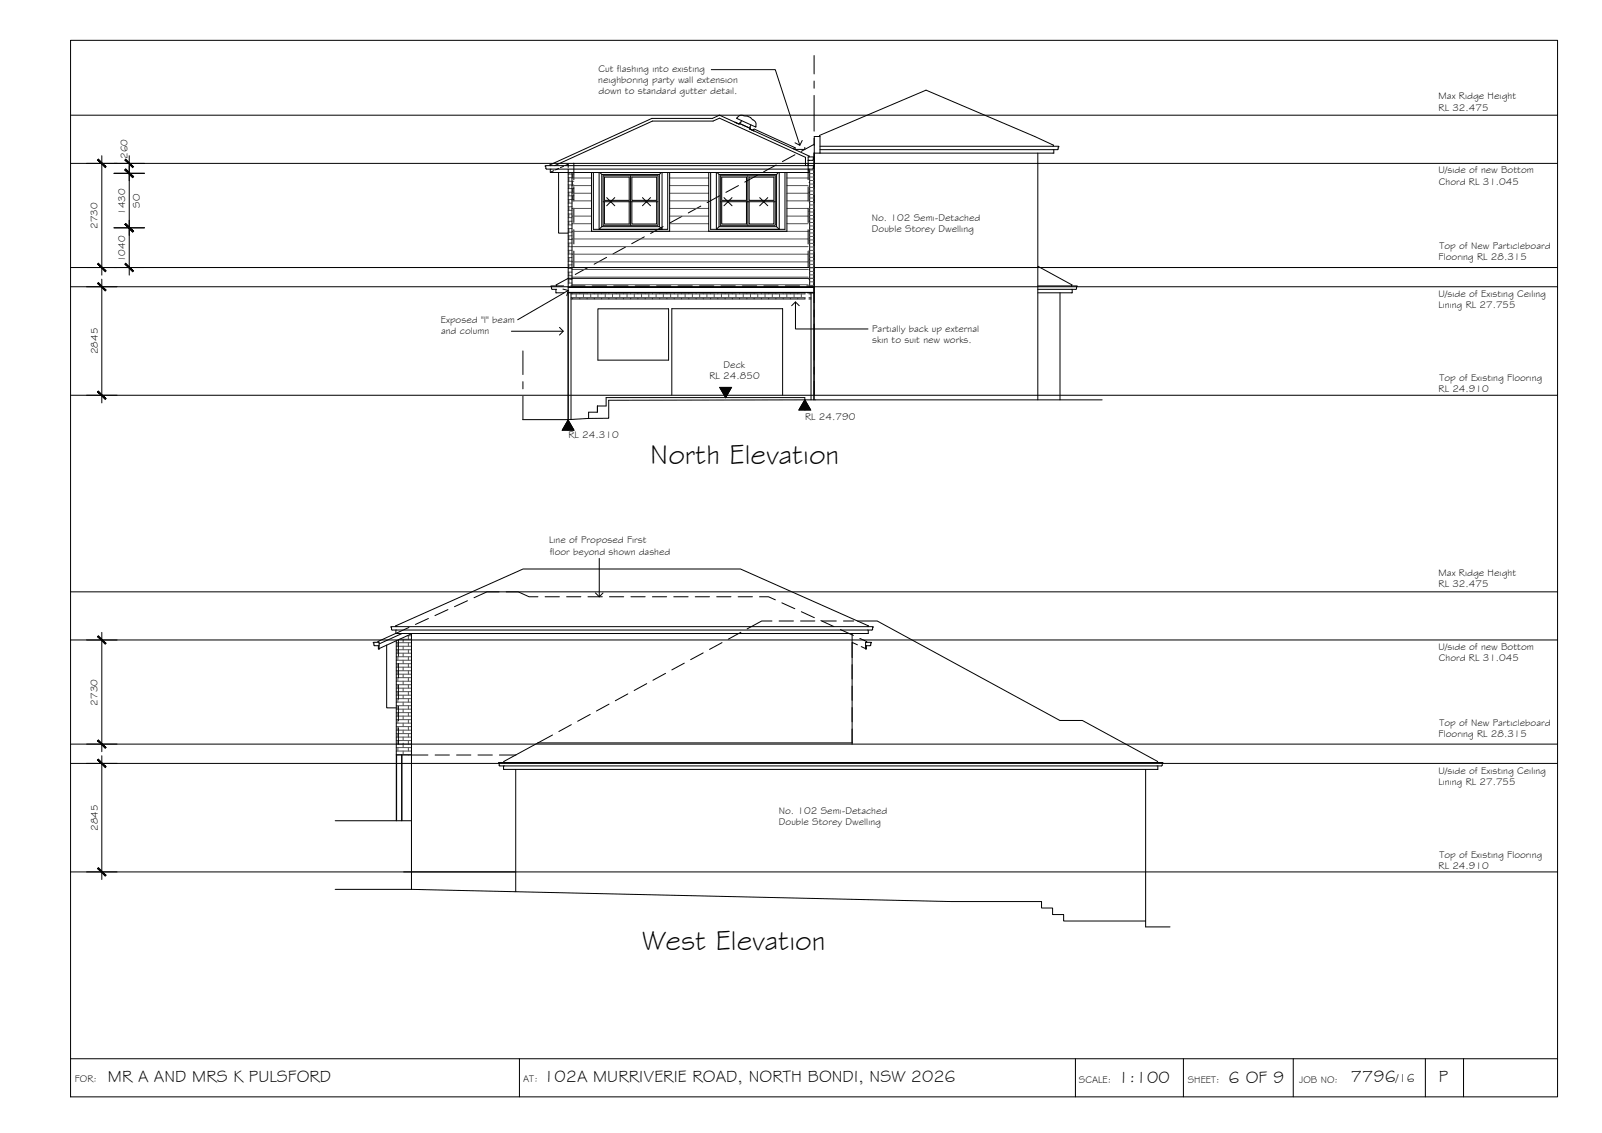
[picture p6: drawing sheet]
<svg xmlns="http://www.w3.org/2000/svg" width="420mm" height="297mm" viewBox="0 0 420 297" stroke-linecap="round" stroke-linejoin="round" font-family="sans-serif">
<!-- layer: BORDER -->
<path d="M18.5 10.6h390v277h-390zM18.5 277.6h390M136.2 277.6v10M282.1 277.6v10M310.4 277.6v10M339.2 277.6v10M373.8 277.6v10M383.8 277.6v10" fill="none" stroke="#000" stroke-width=".26"/>
<!-- layer: CEILING-FLOOR LINES -->
<path d="M18.5 30.2h390M18.5 42.8h390M18.5 75.2h390M18.5 70.1h390M18.5 103.6h390M18.5 155.2h390M18.5 167.8h390M18.5 195.1h390M18.5 200.1h390M18.5 228.6h390" fill="none" stroke="#000" stroke-width=".26"/>
<!-- layer: GRDLEV -->
<path d="M156.7 106.4v1.5M289.1 104.8l-129.5 .1v4.8h-5.2l-5.4 .3h-11.9M87.9 233.2h20l141.5 3.2h23.8v1.7h2.9v1.7h2.9v1.7h21.5M105.9 228.6h29.2M300.5 243h6.4" fill="none" stroke="#000" stroke-width=".26"/>
<!-- layer: HATCH -->
<g fill="none" stroke="#545454" stroke-width=".26">
<path d="M149 58h1M149 50.4h1.5M149 45.6h1.5M149 46.6h1.5M149 47.5h1.5M149 48.5h1.5M149 49.4h1.5M149 51.3h1.5M149 52.3h1.5M149 53.2h1M149 54.2h1M149 55.2h1"/>
<path d="M149 56.1h1M149 57.1h1M149 59h1M149 59.9h1M149.2 52.3v.9M149.2 45.2v.4M149.2 46.6v.9M149.2 48.5v.9M149.2 50.4v.9M149.2 54.2v1M149.2 56.1v1M149.2 58v1"/>
<path d="M149.2 59.9v1M150 46.7h5.1M150 48.7h5.1M150 50.7h5.1M150 52.7h5.1M150 54.6h5.1M150 56.7h5.1M150 58.6h5.1M150.2 45.6v1M150.2 47.5v1M150.2 49.4v1M150.2 51.3v1"/>
<path d="M175.6 46.7h10.3M175.6 48.7h10.3M175.6 50.7h10.3M175.6 52.7h10.3M175.6 54.6h10.3M175.6 56.7h10.3M175.6 58.6h10.3M206.4 46.7h5.5M206.4 48.7h5.5M206.4 50.7h5.5M206.4 52.7h5.5M206.4 54.6h5.5"/>
<path d="M206.4 56.7h5.5M206.4 58.6h5.5M211.9 44.7h.3M212.2 58h.2M212.2 55.5h.2M212.2 52.9h.2M212.2 50.4h.2M212.2 47.9h.2M212.2 45.3h.2M212.4 44.6h1.1M212.4 45.5h1.1M212.4 46.4h1.1"/>
<path d="M212.4 47.3h1.1M212.4 48.3h1.1M212.4 49.2h1.1M212.4 50.1h1.1M212.4 51h1.1M212.4 51.9h1.1M212.4 52.8h1.1M212.4 53.7h1.1M212.4 54.7h1.1M212.4 55.6h1.1M212.4 56.5h1.1M212.4 57.4h1.1"/>
<path d="M212.4 58.3h1.1M212.4 59.2h1.1M149 73.3h1M149 65.6h1M149 60.9h1M149 61.8h1M149 62.8h1M149 63.7h1M149 66.6h1M149 67.5h1M149 68.5h1M149 69.4h1"/>
<path d="M149 70.4h1M149 71.3h1M149 72.3h1M149 74.2h1M149 75.2h1M149.2 61.8v1M149.2 63.7v1M149.2 65.6v1M149.2 67.5v1M149.2 69.4v1M149.2 71.3v1M149.2 73.3v.9"/>
<path d="M149.2 75.2v.1M149.8 78h61.3v.4M150 60.7h61.9M150 62.6h61.9M150 66.6h61.9M150 68.7h61.9M150 70.6h61.9M150 72.7h61.9M150 74.6h61.9M150.2 76.8v.3M150.2 78v.4M151.1 77.1v.9"/>
<path d="M152.1 76.8v.3M152.1 78v.4M153 77.1v.9M154 76.8v.3M154 78v.4M154.9 77.1v.9M155.9 76.8v.3M155.9 78v.4M156.8 77.1v.9M157.8 76.8v.3M157.8 78v.4M158.7 77.1v.9"/>
<path d="M159.7 76.8v.3M159.7 78v.4M160.6 77.1v.9M161.6 76.8v.3M161.6 78v.4M162.5 77.1v.9M163.5 76.8v.3M163.5 78v.4M164.5 77.1v.9M165.4 76.8v.3M165.4 78v.4M166.4 77.1v.9"/>
<path d="M167.3 76.8v.3M167.3 78v.4M168.3 77.1v.9M169.2 76.8v.3M169.2 78v.4M170.2 77.1v.9M171.1 76.8v.3M171.1 78v.4M172.1 77.1v.9M173 76.8v.3M173 78v.4M174 77.1v.9"/>
<path d="M174.9 76.8v.3M174.9 78v.4M175.9 77.1v.9M176.8 76.8v.3M176.8 78v.4M177.8 77.1v.9M178.7 76.8v.3M178.7 78v.4M179.7 77.1v.9M180.6 76.8v.3M180.6 78v.4M181.6 77.1v.9"/>
<path d="M182.5 76.8v.3M182.5 78v.4M183.5 77.1v.9M184.5 76.8v.3M184.5 78v.4M185.4 77.1v.9M186.4 76.8v.3M186.4 78v.4M187.3 77.1v.9M188.3 76.8v.3M188.3 78v.4M189.2 77.1v.9"/>
<path d="M190.2 76.8v.3M190.2 78v.4M191.1 77.1v.9M192.1 76.8v.3M192.1 78v.4M193 77.1v.9M194 76.8v.3M194 78v.4M194.9 77.1v.9M195.9 76.8v.3M195.9 78v.4M196.8 77.1v.9"/>
<path d="M197.8 76.8v.3M197.8 78v.4M198.7 77.1v.9M199.7 76.8v.3M199.7 78v.4M200.6 77.1v.9M201.6 76.8v.3M201.6 78v.4M202.6 77.1v.9M203.5 76.8v.3M203.5 78v.4M204.5 77.1v.9"/>
<path d="M205.4 76.8v.3M205.4 78v.4M206.4 77.1v.9M207.3 76.8v.3M207.3 78v.4M208.3 77.1v.9M209.2 76.8v.3M209.2 78v.4M210.2 77.1v.9M211.1 76.8v.3h-61.3M211.9 64.7h-62.9M212.2 73.3h.2"/>
<path d="M212.2 70.7h.2M212.2 68.2h.2M212.2 65.6l1.3 .1M212.2 63.1h.2M212.2 60.6h.2M212.2 77.1h.5M212.2 78h.5M212.4 66.6h1.1M212.4 60.1h1.1M212.4 61.1h1.1M212.4 62h1.1M212.4 62.9h1.1"/>
<path d="M212.4 63.8h1.1M212.4 64.7h1.1M212.4 67.5h1.1M212.4 68.4h1.1M212.4 69.3h1.1M212.4 70.2h1.1M212.4 71.2h1.1M212.4 72.1h1.1M212.4 73h1.1M212.4 73.9h1.1M212.4 74.8h1.1M103.9 168.5h4"/>
<path d="M103.9 169.4h4M103.9 170.3h4M103.9 171.3h4M103.9 172.2h4M103.9 173.1h4M103.9 174h4M103.9 174.9h4M103.9 175.8h4M103.9 176.8h4M103.9 177.7h4M103.9 178.6h4M103.9 179.5h4"/>
<path d="M104.4 168.5v.9M104.4 170.3v1M104.4 172.2v.9M104.4 174v.9M104.4 175.8v1M104.4 177.7v.9M104.4 179.5v.9M104.8 167.6h3.1M105.7 167.6v.9M105.7 169.4v.9M105.7 171.3v.9M105.7 173.1v.9"/>
<path d="M105.7 174.9v.9M105.7 176.8v.9M105.7 178.6v.9M106.8 166.7h1.1M107.1 166.7v.9M107.1 168.5v.9M107.1 170.3v1M107.1 172.2v.9M107.1 174v.9M107.1 175.8v1M107.1 177.7v.9M107.1 179.5v.9"/>
<path d="M103.9 180.4h4M103.9 181.3h4M103.9 182.3h4M103.9 183.2h4M103.9 184.1h4M103.9 185h4M103.9 185.9h4M103.9 186.8h4M103.9 187.7h4M103.9 188.7h4M103.9 189.6h4M103.9 190.5h4"/>
<path d="M103.9 191.4h4M103.9 192.3h4M103.9 193.2h4M103.9 194.2h4M103.9 195.1h4M103.9 196h4M103.9 196.9h4M103.9 197.8h4M104.4 181.3v1M104.4 183.2v.9M104.4 185v.9M104.4 186.8v.9"/>
<path d="M104.4 188.7v.9M104.4 190.5v.9M104.4 192.3v.9M104.4 194.2v.9M104.4 196v.9M104.4 197.8v.1M105.7 195.1h.1M105.7 180.4v.9M105.7 182.3v.9M105.7 184.1v.9M105.7 185.9v.9M105.7 187.7v1"/>
<path d="M105.7 189.6v.9M105.7 191.4v.9M105.7 193.2v1M105.7 195.1v.9M105.7 196.9v.9M107.1 181.3v1M107.1 183.2v.9M107.1 185v.9M107.1 186.8v.9M107.1 188.7v.9M107.1 190.5v.9M107.1 192.3v.9"/>
<path d="M107.1 194.2v.9M107.1 196v.9M107.1 197.8v.1"/>
</g>
<!-- layer: DIMENSION -->
<g fill="none" stroke="#000" stroke-width=".26">
<path d="M22.7 42.8h15.2M26.7 40.8v31.3M29.9 45.4h8M29.9 59.7h8M33.9 40.8v31.3M22.7 70.1h15.2M22.7 75.2h8M26.7 73.2v32.4M22.7 103.6h8M22.7 167.8h8M26.7 165.8v31.3M22.7 195.1h8"/>
<path d="M26.7 198.1v32.5M22.7 200.1h8M22.7 228.6h8"/>
</g>
<!-- layer: 0 -->
<g fill="#000" stroke="#000" stroke-width=".26">
<path d="M25.6 41.9l2 2 .2-.2zM25.8 41.7l2 2-2.2-1.8z"/>
<path d="M33 44.3l-.2 .2 2.2 1.8zM32.8 44.5l2.2 1.8-.2 .2z"/>
<path d="M33 58.6l-.2 .2 2.2 1.8zM32.8 58.8l2.2 1.8-.2 .2z"/>
<path d="M32.8 41.9l2 2 .2-.2zM33 41.7l2 2-2.2-1.8z"/>
<path d="M32.8 44.5l2 2 .2-.2zM33 44.3l2 2-2.2-1.8z"/>
<path d="M25.6 69.2l2.2 1.8-2-2zM25.6 69.2l2.2 1.8-.2 .2z"/>
<path d="M25.6 74.3l2 2 .2-.2zM25.6 74.3l.2-.2 2 2z"/>
<path d="M33 69l-.2 .2 2.2 1.8zM32.8 69.2l2.2 1.8-.2 .2z"/>
<path d="M32.8 58.8l2 2 .2-.2zM33 58.6l2 2-2.2-1.8z"/>
<path d="M25.6 102.7l2.2 1.8-2-2zM25.6 102.7l2.2 1.8-.2 .2z"/>
<path d="M25.6 166.9l2 2 .2-.2zM25.6 166.9l.2-.2 2 2z"/>
<path d="M25.8 194l-.2 .2 2.2 1.8zM25.6 194.2l2.2 1.8-.2 .2z"/>
<path d="M25.6 199.2l2 2 .2-.2zM25.6 199.2l.2-.2 2 2z"/>
<path d="M25.6 227.7l2.2 1.8-2-2zM25.6 227.7l2.2 1.8-.2 .2z"/>
</g>
<!-- layer: EXISTING -->
<g fill="none" stroke="#000" stroke-width=".26">
<path d="M213.5 37.8l-3.4 1.9M215.1 35.8l-.2-.3 28-11.9 28.5 12.2 4.9 2.3-.1 .2h-61.1M276.2 38.3l1.5 .2-.4 .7h-62.2M276.4 39.2v.9h-61.3v-4.3h-1.5v67.8M173.9 59.4l-3.3 1.8M178.9 56.7l-3.3 1.8M183.8 54l-3.3 1.8M188.7 51.3l-3.3 1.8M193.7 48.7l-3.3 1.7M198.6 45.9l-3.3 1.8M203.6 43.3l-3.3 1.8M208.5 40.6l-3.3 1.8"/>
<path d="M272.2 40.1v64.7M145.8 75.9v.9h2.1M145.9 75h1.9M149 76.8v33.3M149.2 72.9l-3.3 1.8 .1 .3h-1.6l.3 .2v.6l1.3 .1M149.7 75h3.7M149.8 78.4h61.3M149.8 76.8h3.7M154.2 70.2l-3.3 1.8M155.3 75h3.8M155.4 76.8h3.8M159.1 67.5l-3.3 1.8"/>
<path d="M161 75h3.7M161 76.8h3.8M164 64.8l-3.3 1.8M166.6 75h3.7M166.7 76.8h3.7M169 62.1l-3.3 1.8M172.2 75h3.7M172.3 76.8h3.7M177.8 75h3.8M177.9 76.8h3.8M183.5 75h3.7M183.5 76.8h3.8"/>
<path d="M189.1 75h3.7M189.2 76.8h3.7M194.7 75h3.7M194.8 76.8h3.7M200.3 75h3.8M200.4 76.8h3.8M206 75h3.7M206 76.8h3.8M211.6 75h1.9M211.7 76.8h1.9M212.2 78.4h.5M272.2 75h8.8"/>
<path d="M272.2 69.8l8.9 4.9-.1 .3M278 76.8v28M281 75l1.6 .1-.3 .1v.5l-.2 .2h-9.9M281.2 75.9v.9h-9M156.8 81h18.6v13.4h-18.6zM176.2 103.6v-22.7h29.1v22.7M211.1 104.8v-.6h-52.1v2.2h-2.3v1.7h-2.3v1.6M103.8 164.3l-.1-.2 33.5-14.9h57l33.6 14.9-.1 .2M103.8 165.2v.9h123.9v-.9M107.9 166.1v67.1M223.5 166.1v28.7h-82.4l-9 4.8 .2 .3h171.2M224.9 162.8h5.2l47.9 26.1h5.9l19.7 10.7-.1 .3"/>
<path d="M228.7 165.2l.3-.9-126.5 .1 .4 .8h125.8M132.3 199.9h-1.5l.1 .7M303.5 199.9h1.5l-.2 .7M87.9 215.2h20M130.9 200.6l.2 .2h173.5l.2-.2M132.1 200.8v.9h171.6v-.9M135.3 201.7v32.1M300.5 201.7v41.3"/>
</g>
<!-- layer: BOUNDARY -->
<g fill="none" stroke="#000" stroke-width=".26">
<path d="M213.5 14.6v4.8M213.5 21.2v1.9M213.5 25v9.4M213.5 36.3v1.8M213.5 40v9.4M213.5 51.3v1.8M213.5 55v9.4M213.5 66.2v1.9M213.5 70v9.4M137.1 92v6.2M213.5 81.3v1.8M213.5 85v9.4"/>
<path d="M213.5 96.3v1.8M137.1 100.1v1.9M137.1 103.8v6.2M213.5 100v4.8"/>
</g>
<!-- layer: 0.13 -->
<g fill="none" stroke="#000" stroke-width=".26">
<path d="M145.3 44.7l-.8 .5M146.5 44.1l-.8 .4M147.8 43.6l-.8 .4M148.3 43.4l.7-.4v.9M149 44.4v.8M150.5 42.8v4.3M150.5 49v3.7M150.5 54.6v3.7M211.9 42.8v4.3M211.9 49v3.7M211.9 54.6v3.7M150.5 60.2v3.8"/>
<path d="M150.5 65.8v4.3M211.9 60.2v3.8M211.9 65.9v4.2M104.5 167.8v4.3M104.5 173.9v3.8M104.5 179.5v3.8M169.6 179.2l-3.3 1.8M174.5 176.5l-3.3 1.8M179.5 173.9l-3.3 1.7M184.4 171.2l-3.3 1.7M189.4 168.5l-3.3 1.8M194.3 165.8l-3.3 1.8"/>
<path d="M202.5 162.8h-2.7l-3.9 2.1M204.3 162.8h3.8M210 162.8h3.7M215.6 162.8h3.7M221.2 162.8h2.7M104.5 185.2v3.7M104.5 190.8v4.3M144.9 192.7l-3.8 2.1M149.8 190l-3.2 1.8M154.8 187.3l-3.3 1.8M159.7 184.6l-3.3 1.8M164.7 181.9l-3.3 1.8"/>
</g>
<!-- layer: LEVELS -->
<path d="M149 110.1l1.5 2.7h-3zM188.8 101.6h3l-1.5 2.6zM211.1 104.8l1.5 2.7h-3.1z" fill="#000" stroke="#000" stroke-width=".26"/>
<path d="M149 110.1l1.5 2.7h-3zM188.8 101.6h3l-1.5 2.6zM211.1 104.8l1.5 2.7h-3.1z" fill="none" stroke="#000" stroke-width=".26"/>
<!-- layer: TEXT -->
<path d="M149 110.1v2.7M190.3 101.6v2.6M211.1 104.8v2.7" fill="none" stroke="#000" stroke-width=".26"/>
<!-- layer: NEWWORK -->
<g fill="none" stroke="#000" stroke-width=".26">
<path d="M193.9 32.4l2.9 1.2M194.3 32l-.4 .5-1.1-.5 1.1 .5v-.1l2.9 1.2-.1 .2 1 .5-1-.5M194.5 31.6l-.2 .4M195 30.3l.9 .1M195 30.3a1.38 1.38 0 0 0-1.8 .7l5 2.3v-.2M196 30.4l1 .7a1.79 1.79 0 0 1 1.3 1.8l-.1 .2M196.7 33.7l-.1 .1M196.9 32.7l-.2 1.1M144.3 44.3v.9h.2M144.3 43.4h-1.3l.4 .9M144.3 43.4l69.2 .2-.4 .7h-69.7M145.5 43.4l25.6-11.7h15.9l1.7-.7 22.6 10.2v2.2"/>
<path d="M146.5 45.2v15.9h2.5M149 45.2v64.8M150 45.2v30.1M155.1 45.2v15.4h20.5v-15.4M155.6 45.2v14.9h19.5v-14.9M157.1 45.2v14.9h16.5v-14.9M157.3 45.2l.5 .5M157.8 45.7h15.1v13.7h-15.1zM157.8 59.4l-.7 .7M172.9 59.4l.7 .7M173.4 45.2l-.5 .5M185.9 45.2v15.4h20.5v-15.4"/>
<path d="M186.4 45.2v14.9h19.5v-14.9M187.9 45.2v14.9h16.5v-14.9M188.1 45.2l.5 .5M188.6 45.7h15.1v13.7h-15.1zM188.6 59.4l-.7 .7M203.7 59.4l.7 .7M204.2 45.2l-.5 .5M212.2 41.1l1.3 .1-.3 .8h-1.3h.3M212.2 44.3v.9h-67.8M212.2 41.1v-.2l-23.5-10.7-1.9 .8h-15.8l-26.8 12.2 .1 .2M212.2 41.1h-.3v2.3M212.4 44.3v31"/>
<path d="M213.5 43.6v61.2M213.5 41.2v2.3M215.1 40.1h-1.6v1.1M149 73h64.5M149 75.3h64.5M149 76.7h64.5M149 76.8h62.1M149.8 76.8v33.2M212.2 76.8h1.3M212.7 76.8v28M117.5 159.8l-3.4 1.6M122.6 157.5l-3.4 1.6"/>
<path d="M130.9 155.2h-3.2l-3.4 1.5M132.8 155.2h3.1l2.9 1.3h2.3M143 156.5h3.7M148.6 156.5h3.7M154.2 156.5h3.8M159.8 156.5h3.8M165.5 156.5h3.7M171.1 156.5h3.7M176.7 156.5h3.8M182.3 156.5h3.8M188 156.5h3.7M193.6 156.5h3.7"/>
<path d="M199.2 156.5h2.4l1.8 .8M205 158l3.5 1.6M99.2 168.4l-1.3 .1 .2 .1v.6l1.3 .1M101.4 169.1v16.5h2.5M103.9 168v47.2M105.4 166.1l-6 2.7M107.3 164.5l-8.2 3.7 .3 .2v1.8h-.2v-.9M107.9 166.2l-8.5 3.8M112.4 162.2l-3.4 1.5M210.2 160.4l3.4 1.5M215.3 162.7l3.4 1.6M220.4 165.1l3.4 1.5"/>
<path d="M223.5 174.3v3.7M223.5 179.9v3.7M224.9 169.1l-1.4-.7v4M225.5 167.4l1.8 .8-.3 .2v1.6l-1.1-.5M227.2 169.3v.9h-.2M227.2 168.4l1.4 .1-.2 .1-.1 .6-1.3 .1M227.3 168.2l-.3 .2M103.9 197.9h8.3M104 197.9v17.3M105.3 197.9v17.3M105.4 197.9v17.3M114.1 197.9h3.8"/>
<path d="M119.7 197.9h3.8M125.4 197.9h3.7M131 197.9h4.3M223.5 185.5v3.7M223.5 191.1v4"/>
</g>
<!-- layer: 0 -->
<path d="M186.5 18.3h16.8l6.5 19.8M210.4 36.8l-.6 1.3-1.3-.7M147.6 75.8l1.4 .4-.4 1.3M149 76.2l-13.2 7.6M208.6 79.2v7h19.1M134.1 86.8h13.6M146.7 85.8l1 1-1 1M207.6 80.2l1-1 1 1M156.2 155.4l1 1.1 1-1.1M157.2 146.4v10.1" fill="none" stroke="#000" stroke-width=".26"/>
<!-- layer: WINDOWS -->
<g fill="none" stroke="#000" stroke-width=".26">
<path d="M197.4 34.2l.4-.4 10.6 4.9-.3 .3M208.5 38.6v.6h2.6v-.6M158.2 46.1h14.4v13h-14.4zM158.2 52.9h14.4M158.5 52.9v5.8h6.5v-5.8M158.5 46.4h6.5v6.1h-6.5zM159.1 51.8l1.1 1.1 1-1.1M159.1 53.9l1.1-1 1 1M165.4 46.1v13M165.7 52.9v5.8h6.5v-5.8M165.7 46.4h6.5v6.1h-6.5zM168.5 51.8l1.1 1.1 1-1.1"/>
<path d="M168.5 53.9l1.1-1 1 1M188.9 46.1h14.4v13h-14.4zM188.9 52.9h14.4M189.3 52.9v5.8h6.5v-5.8M189.3 46.4h6.5v6.1h-6.5zM189.9 51.8l1 1.1 1.1-1.1M189.9 53.9l1-1 1.1 1M196.1 46.1v13M196.5 52.9v5.8h6.5v-5.8M196.5 46.4h6.5v6.1h-6.5zM199.2 51.8l1.1 1.1 1.1-1.1M199.2 53.9l1.1-1 1.1 1"/>
</g>
<!-- layer: MASK -->
<g fill="#fff" stroke="#fff" stroke-width=".26">
<path d="M194.4 30.2h.2z"/>
<path d="M193.3 30.9l.1 .1z"/>
<path d="M197.2 31.4h.2z"/>
<path d="M194.3 31.4l.1 .1z"/>
<path d="M194.7 31.6h.1z"/>
<path d="M195.9 32.1l.2 .1z"/>
<path d="M194 32.3l.2 .1z"/>
<path d="M193.9 32.4l.3 .1h-.3z"/>
<path d="M197.7 32.9h.6l-.1 .2z"/>
<path d="M198.1 33.2h.2z"/>
<path d="M198 33.2h.3z"/>
<path d="M196.5 33.4h.2z"/>
<path d="M196.5 33.6h.3z"/>
<path d="M196.1 33.6h.4z"/>
<path d="M194.2 30.2h.4zM194.2 30.2h.6z"/>
<path d="M194.1 30.3l.7-.1zM194.1 30.3h.7z"/>
<path d="M194 30.3h.8zM194 30.3h1z"/>
<path d="M193.9 30.3h1.1zM193.9 30.3h1.2z"/>
<path d="M193.8 30.4l1.3-.1zM193.8 30.4h1.4zM195.1 30.3l.3 .1z"/>
<path d="M193.8 30.4h1.4zM193.8 30.4h1.4z"/>
<path d="M195.2 30.4h.2zM195.2 30.4h.2z"/>
<path d="M193.8 30.4h1.4zM193.8 30.4h1.4z"/>
<path d="M193.8 30.4h1.4zM193.8 30.5h1.4z"/>
<path d="M195.2 30.4h.2zM195.2 30.5h.5z"/>
<path d="M195.7 30.5l.3-.1zM195.7 30.5h.3z"/>
<path d="M193.7 30.5h1.5zM193.7 30.5h1.6z"/>
<path d="M195.2 30.5h.8zM195.3 30.5h.9z"/>
<path d="M193.7 30.5h1.6zM193.6 30.6h1.8z"/>
<path d="M193.6 30.6h1.8zM193.6 30.6h1.8z"/>
<path d="M195.3 30.5h.9zM195.4 30.6h.9z"/>
<path d="M193.6 30.6h1.8zM193.6 30.6h1.8z"/>
<path d="M195.4 30.6h.9zM195.4 30.6h1.1z"/>
<path d="M193.6 30.6h1.8zM193.5 30.7h2z"/>
<path d="M195.4 30.6h1.1zM195.5 30.7h1.1z"/>
<path d="M193.5 30.7h2zM193.5 30.7h2z"/>
<path d="M195.5 30.7h1.1zM195.5 30.8h1.3z"/>
<path d="M193.5 30.7h2zM193.4 30.8h2.1z"/>
<path d="M195.5 30.8h1.3zM195.5 30.8h1.4z"/>
<path d="M193.4 30.8h2.1zM193.4 30.9h2.1z"/>
<path d="M195.5 30.8h1.4zM195.5 30.9h1.4z"/>
<path d="M193.4 30.9h2.1zM193.4 30.9h2.1z"/>
<path d="M195.5 30.9h1.4zM195.5 30.9h1.4z"/>
<path d="M193.4 30.9h2.1zM193.4 30.9h2.2z"/>
<path d="M193.4 30.9h2.2zM193.4 30.9h2.2z"/>
<path d="M195.6 30.9h1.3zM195.5 30.9h1.4z"/>
<path d="M193.3 30.9l.1 .1zM193.4 30.9l.2 .1z"/>
<path d="M193.4 30.9h2.2zM193.6 31l2-.1z"/>
<path d="M195.6 30.9h1.3zM195.6 31h1.4z"/>
<path d="M193.2 31h.2zM193.2 31h.2z"/>
<path d="M193.6 31h2zM193.6 31h2z"/>
<path d="M193.6 31h2zM193.7 31.1h1.9z"/>
<path d="M195.6 31h1.4zM195.6 31.1h1.4z"/>
<path d="M193.2 31h.2zM193.3 31.1h.3z"/>
<path d="M193.7 31.1h1.9zM193.7 31.1h1.9z"/>
<path d="M195.6 31.1h1.4zM195.6 31.1h1.4z"/>
<path d="M193.6 31.1l.3 .1zM193.7 31.1l.3 .1z"/>
<path d="M193.7 31.1h1.9l-1.6 .1zM194 31.2h1.6v-.1z"/>
<path d="M195.6 31.1h1.4l-1.4 .1zM195.6 31.2h1.6l-.2-.1z"/>
<path d="M195.6 31.2h1.6zM195.7 31.3h1.6z"/>
<path d="M195.7 31.3h1.6zM195.9 31.4h1.5z"/>
<path d="M193.3 31.1l.7 .3zM193.6 31.1l.6 .3z"/>
<path d="M193.9 31.2l.3 .2zM194 31.2l.4 .2z"/>
<path d="M195.9 31.4h1.3zM195.9 31.4h1.3z"/>
<path d="M197.1 31.4h.1zM197.1 31.4h.1z"/>
<path d="M197.2 31.4h.2zM197.2 31.4h.2z"/>
<path d="M194 31.4h.2zM194 31.4h.3z"/>
<path d="M195.9 31.4h1.2zM196 31.4h1.1z"/>
<path d="M196.9 31.4h.3zM196.9 31.4h.5z"/>
<path d="M194 31.2h1.6l-1.2 .2zM194.4 31.4h1.6l-.4-.2z"/>
<path d="M194.4 31.4h1.6zM194.4 31.4h1.6z"/>
<path d="M196 31.4h.9zM196 31.4h.9z"/>
<path d="M196.9 31.4h.5zM196.9 31.4h.5z"/>
<path d="M196 31.4h.9zM196.1 31.5l.8-.1z"/>
<path d="M196.8 31.5l.6-.1zM196.8 31.5h.7z"/>
<path d="M194.4 31.4h1.6zM194.5 31.5h1.6z"/>
<path d="M196.1 31.5h.7zM196.1 31.5h.7z"/>
<path d="M196.8 31.5h.7zM196.8 31.5h.8z"/>
<path d="M194.5 31.5h1.6zM194.7 31.6h1.6z"/>
<path d="M196.1 31.5h.7zM196.3 31.6l.5-.1z"/>
<path d="M196.6 31.6l1-.1zM196.6 31.6h1.1z"/>
<path d="M194.4 31.5l.2 .1zM194.5 31.5l.2 .1z"/>
<path d="M194.7 31.6h1.6zM194.7 31.6h1.6z"/>
<path d="M196.3 31.6h.3zM196.3 31.6h.3z"/>
<path d="M196.6 31.6h1.1zM196.6 31.6h1.1z"/>
<path d="M194 31.4l.5 .2zM194.3 31.4l.4 .2z"/>
<path d="M194.7 31.6h1.6zM194.8 31.6h1.6z"/>
<path d="M196.3 31.6h.3zM196.4 31.6h.2z"/>
<path d="M196.5 31.6h1.2zM196.5 31.6h1.3z"/>
<path d="M194.5 31.6h.2zM194.6 31.7h.2z"/>
<path d="M194.8 31.6h1.6zM194.9 31.7h1.6z"/>
<path d="M196.5 31.7l1.3-.1zM196.5 31.7h1.4z"/>
<path d="M194.9 31.7h3zM195 31.7h2.9z"/>
<path d="M194.7 31.6l.6 .3zM194.8 31.6l.6 .3z"/>
<path d="M195 31.7h2.9l-2.5 .2zM195.4 31.9h2.6l-.1-.2z"/>
<path d="M194.5 31.7l-.2 .3zM194.6 31.7l-.3 .3h1z"/>
<path d="M195.3 31.9l.2 .1zM195.4 31.9l.3 .1z"/>
<path d="M195.4 31.9h2.6zM195.7 32h2.4z"/>
<path d="M195.5 32l.2 .1zM195.7 32l.1 .1z"/>
<path d="M195.7 32h2.4zM195.8 32.1h2.4z"/>
<path d="M194.3 32h1zM194.3 32.1h1.2z"/>
<path d="M194.6 31.7l.9 .4zM194.8 31.7l.9 .4z"/>
<path d="M194.3 32.1h1.2zM194.2 32.1h1.4z"/>
<path d="M195.5 32.1h.2zM195.6 32.1h.2z"/>
<path d="M195.7 32.1h.1zM195.8 32.1h.1z"/>
<path d="M195.8 32.1h2.4zM195.9 32.1h2.3z"/>
<path d="M194.2 32.1h1.4zM194.2 32.2h1.5z"/>
<path d="M195.9 32.1h2.3zM196.1 32.2h2.1z"/>
<path d="M194.1 32.2h1.6zM194.1 32.2h1.7z"/>
<path d="M196.1 32.2h2.1zM196.2 32.2h2z"/>
<path d="M194 32.3l1.8-.1zM194 32.3h1.9z"/>
<path d="M195.6 32.1l.3 .2zM195.8 32.1l.3 .2z"/>
<path d="M195.9 32.3h.2zM195.9 32.3h.2z"/>
<path d="M196.2 32.2h2zM196.3 32.3h2z"/>
<path d="M194 32.3h1.9zM194 32.3h1.9z"/>
<path d="M196.3 32.3h2zM196.3 32.3h2z"/>
<path d="M194 32.3h1.9zM194.2 32.4h1.9z"/>
<path d="M196.2 32.3l.2 .1zM196.3 32.3l.2 .1z"/>
<path d="M196.3 32.3h2zM196.5 32.4h1.8z"/>
<path d="M193.9 32.4l.3 .1zM194.2 32.4l.2 .1z"/>
<path d="M196.4 32.4l.2 .1zM196.5 32.4l.3 .1z"/>
<path d="M196.5 32.4h1.8zM196.8 32.5h1.5z"/>
<path d="M193.9 32.5h.3zM193.9 32.5h.4z"/>
<path d="M194.2 32.5h.2zM194.3 32.5h.3z"/>
<path d="M196.6 32.5h.2zM196.8 32.5h.1z"/>
<path d="M196.8 32.5h1.5zM196.9 32.5h1.4z"/>
<path d="M193.9 32.5h.4l-.1 .2zM194.3 32.5l-.1 .2h.5z"/>
<path d="M194.3 32.5l.4 .2zM194.6 32.5l.3 .2z"/>
<path d="M196.8 32.5l.3 .2zM196.9 32.5l.3 .2z"/>
<path d="M196.9 32.5h1.4l-1.1 .2zM197.2 32.7h1.1v-.2z"/>
<path d="M194.2 32.7h.5zM194.3 32.7h.4z"/>
<path d="M194.7 32.7h.2zM194.7 32.7h.3z"/>
<path d="M194.2 32.4h1.9l-1.1 .3zM195 32.7h1.9l-.8-.3z"/>
<path d="M195.9 32.3l1 .4zM196.1 32.3l1.1 .4z"/>
<path d="M197.2 32.7h1.1zM197.3 32.7h1z"/>
<path d="M194.3 32.7h.4v.2zM194.7 32.7v.2h.5z"/>
<path d="M194.7 32.7l.5 .2zM195 32.7l.4 .2z"/>
<path d="M195 32.7h1.9l-1.5 .2zM195.4 32.9h1.5v-.2z"/>
<path d="M196.9 32.7l.5 .2zM197.2 32.7l.4 .2z"/>
<path d="M197.2 32.7l.4 .2zM197.3 32.7l.4 .2z"/>
<path d="M197.3 32.7h1l-.6 .2zM197.7 32.9h.6v-.2z"/>
<path d="M197.6 32.9l.5 .2zM197.7 32.9l.5 .2z"/>
<path d="M195.4 32.9h1.5l-1 .3zM195.9 33.2h.9l.1-.3z"/>
<path d="M197.4 32.9l.5 .3zM197.6 32.9l.5 .3z"/>
<path d="M197.9 33.2h.2zM198 33.2h.3z"/>
<path d="M195.9 33.2h.9zM196.1 33.2h.7z"/>
<path d="M198 33.2h.3zM198 33.2h.3z"/>
<path d="M196.1 33.2h.6zM196.3 33.3l.4-.1z"/>
<path d="M196.3 33.3h.4zM196.5 33.4h.2z"/>
<path d="M196.6 33.5l.1-.1zM196.6 33.5l.2 .1z"/>
<path d="M194.7 32.9h.5l.9 .7zM195.2 32.9l.9 .7h.4z"/>
<path d="M195.2 32.9l1.3 .7zM195.4 32.9l1.4 .7z"/>
<path d="M196.3 33.6h.5zM196.3 33.6l.4 .2 .1-.2z"/>
</g>
<g font-size="7.5">
<text x="170.5" y="121.7">North Elevation</text>
<text x="168.5" y="249">West Elevation</text>
</g>
<g font-size="4.5">
<text x="28.3" y="283.6">MR A AND MRS K PULSFORD</text>
<text x="142.5" y="283.6">102A MURRIVERIE ROAD, NORTH BONDI, NSW 2026</text>
<text x="293.3" y="283.9">1:100</text>
<text x="322.2" y="283.9">6 OF 9</text>
<text x="354.3" y="283.8">7796</text>
<text x="377.4" y="283.7">P</text>
</g>
<text font-size="3.2" x="366.1" y="283.8">/16</text>
<g font-size="2.6">
<text x="156.9" y="21.8">neighboring party wall extension</text>
<text x="157" y="18.8">Cut flashing into existing</text>
<text x="157" y="24.7">down to standard gutter detail.</text>
<text x="377.3" y="26">Max Ridge Height</text>
<text x="377.3" y="29">RL 32.475</text>
<text x="33.4" y="41.7" transform="rotate(-90 33.4 41.7)">260</text>
<text x="377.3" y="45.4">U/side of new Bottom</text>
<text x="377.4" y="48.4">Chord RL 31.045</text>
<text x="32.8" y="56.4" transform="rotate(-90 32.8 56.4)">1430</text>
<text x="36.6" y="54.4" transform="rotate(-90 36.6 54.4)">SO</text>
<text x="228.6" y="57.9">No. 102 Semi-Detached</text>
<text x="25.6" y="60" transform="rotate(-90 25.6 60)">2730</text>
<text x="228.7" y="60.9">Double Storey Dwelling</text>
<text x="377.5" y="65.3">Top of New Particleboard</text>
<text x="32.8" y="68.7" transform="rotate(-90 32.8 68.7)">1040</text>
<text x="377.3" y="68.2">Flooring RL 28.315</text>
<text x="377.3" y="77.9">U/side of Existing Ceiling</text>
<text x="377.3" y="80.9">Lining RL 27.755</text>
<text x="115.6" y="84.7">Exposed &quot;I&quot; beam</text>
<text x="115.7" y="87.6">and column</text>
<text x="228.7" y="87">Partially back up external</text>
<text x="228.8" y="89.9">skin to suit new works.</text>
<text x="25.6" y="92.9" transform="rotate(-90 25.6 92.9)">2845</text>
<text x="186.1" y="99.3">RL 24.850</text>
<text x="189.8" y="96.4">Deck</text>
<text x="377.5" y="100">Top of Existing Flooring</text>
<text x="377.3" y="102.9">RL 24.910</text>
<text x="211.2" y="110.2">RL 24.790</text>
<text x="149.1" y="114.9">RL 24.310</text>
<text x="144" y="142.5">Line of Proposed First</text>
<text x="144.2" y="145.4">floor beyond shown dashed</text>
<text x="377.3" y="151">Max Ridge Height</text>
<text x="377.3" y="153.9">RL 32.475</text>
<text x="377.3" y="170.4">U/side of new Bottom</text>
<text x="377.4" y="173.3">Chord RL 31.045</text>
<text x="25.6" y="185" transform="rotate(-90 25.6 185)">2730</text>
<text x="377.5" y="190.4">Top of New Particleboard</text>
<text x="377.3" y="193.3">Flooring RL 28.315</text>
<text x="377.3" y="202.9">U/side of Existing Ceiling</text>
<text x="377.3" y="205.8">Lining RL 27.755</text>
<text x="204.3" y="213.4">No. 102 Semi-Detached</text>
<text x="25.6" y="217.8" transform="rotate(-90 25.6 217.8)">2845</text>
<text x="204.3" y="216.3">Double Storey Dwelling</text>
<text x="377.3" y="227.9">RL 24.910</text>
<text x="377.5" y="224.9">Top of Existing Flooring</text>
<text x="19.6" y="283.8">FOR:</text>
<text x="137.2" y="283.6">AT:</text>
<text x="283" y="283.9">SCALE:</text>
<text x="311.5" y="283.9">SHEET:</text>
<text x="340.7" y="283.9">JOB NO:</text>
</g>
</svg>
